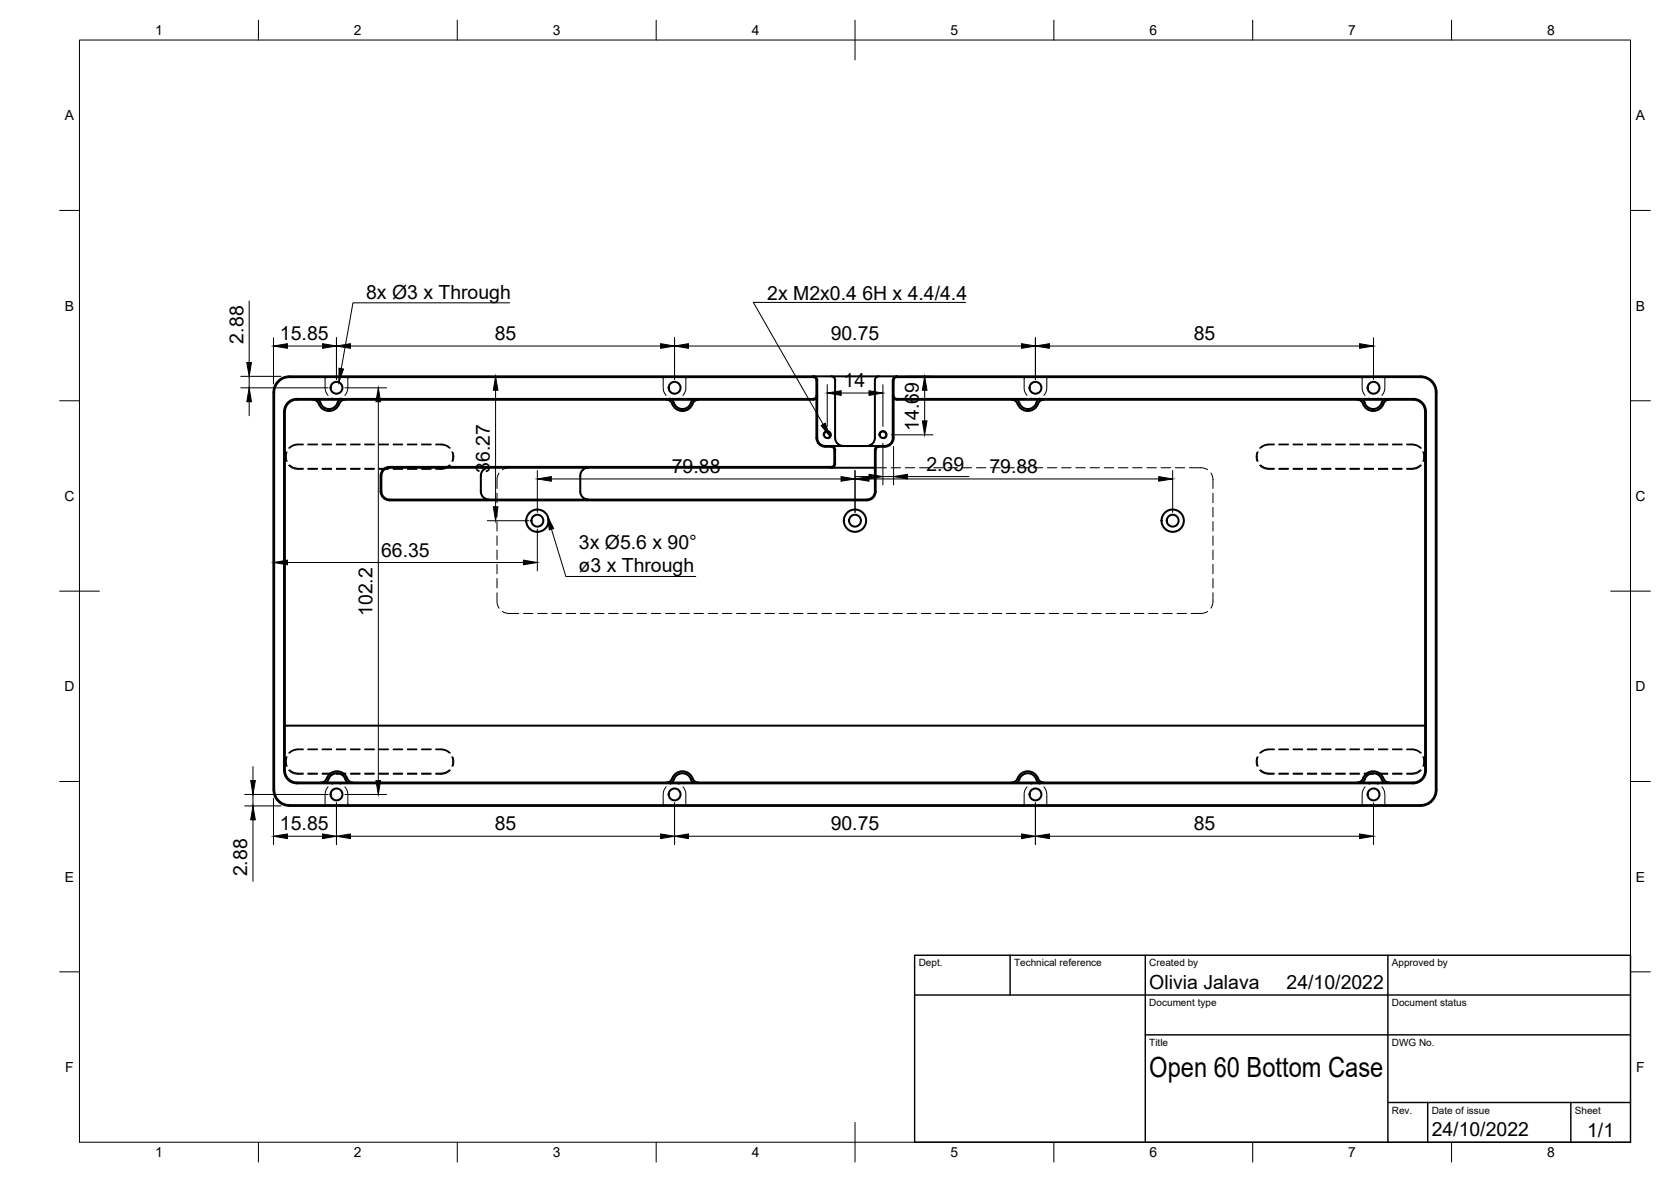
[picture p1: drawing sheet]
<svg xmlns="http://www.w3.org/2000/svg" width="420mm" height="297mm" viewBox="0 0 420 297" stroke-linecap="round" stroke-linejoin="round" font-family="sans-serif">
<!-- layer: Hidden -->
<g fill="none" stroke="#000" stroke-width=".25">
<path d="M81.3 94.6l.4 .3 .1 3 .7 1.5M87.9 94.6l-.4 .3-.1 3-.7 1.5M166.2 94.6l.5 .3 .1 3 .7 1.5M173 94.6l-.5 .3-.1 3-.7 1.5M257 94.6l.5 .3v3l.7 1.5M263.7 94.6l-.5 .3v3l-.7 1.5M342 94.6l.5 .3v3l.7 1.5M348.7 94.6l-.5 .3v3l-.7 1.5M71.9 114.7v.1M71.9 113.6l-.2 1.2 .2 1.1M72.2 115.9l-.3-.9 .2-1.4-.2 1.4 .3 .9M72.6 116.9l.8 .7a5.1 5.1 0 0 0 2.8 .3"/>
<path d="M72.8 112.6l.7-.5a4.6 4.6 0 0 1 2.7-.3 3.8 3.8 0 0 0-3.4 .8M72.8 116.9l.7 .5a4.8 4.8 0 0 0 2.7 .3M72.8 116.8l.7 .5a4.8 4.8 0 0 0 2.7 .4M76.2 111.6a4 4 0 0 0-3.6 1M77.4 117.9h2.4M77.4 111.6h2.4M77.4 111.7h2.4M77.4 117.7h2.4M81 117.9h2.4M81 111.6h2.4M81 111.7h2.4M81 117.7h2.4"/>
<path d="M83.4 100.1l1 .2 1.3-.2M84.6 117.9h2.4M84.6 111.6h2.4M84.6 111.7h2.4M84.6 117.7h2.4M88.1 117.9h2.4M88.1 111.6h2.4M88.1 111.7h2.4M88.1 117.7h2.4M91.7 117.9h2.4M91.7 111.6h2.4M91.7 111.7h2.4"/>
<path d="M91.7 117.7h2.4M95.3 117.9h2.4M95.3 111.6h2.4M95.3 111.7h2.4M95.3 117.7h2.4M98.9 117.9h2.3M98.9 111.6h2.3M98.9 111.7h2.3M98.9 117.7h2.3M102.4 117.9h2.4M102.4 111.6h2.4M102.4 111.7h2.4"/>
<path d="M102.4 117.7h2.4M106 117.9h2.4M106 111.6h2.4M106 111.7h2.4M106 117.7h2.4M109.6 111.6a4.1 4.1 0 0 1 3.6 1M109.6 111.7h1.3M110.9 111.7l1 .2 1.1 .7-1.1-.7zM113 116.9l-.7 .5a4.6 4.6 0 0 1-2.7 .3M113 116.8l-.7 .5a4.6 4.6 0 0 1-2.7 .4M113.2 116.9l-.8 .7a5.1 5.1 0 0 1-2.8 .3M113.7 113.6l.2 .9-.2 1.4"/>
<path d="M113.7 113.5l.2 1-.2 1.4M113.9 113.6l.2 1.2-.2 1.1M113.9 114.7v.1M125.5 118.9l-.2 .3a6 6 0 0 0-.3 3.6M128 117.5l-1 .2-.7 .4M168.4 100.1l1 .2 1.4-.2M220 117.5h2.9M224.1 117.5h2.3M227.6 117.5h2.4M231.2 117.5h2.4M234.8 117.5h2.4M238.4 117.5h2.3"/>
<path d="M241.9 117.5h2.4M245.5 117.5h2.4M249.1 117.5h2.4M252.6 117.5h2.4M256.2 117.5h2.4M259.2 100.1l.9 .2 1.4-.2M259.8 117.5h2.4M263.4 117.5h2.3M266.9 117.5h2.4M270.5 117.5h2.4M274.1 117.5h2.4M277.6 117.5h2.4"/>
<path d="M281.2 117.5h2.4M284.8 117.5h2.4M288.4 117.5h2.3M291.9 117.5h2.4M295.5 117.5h2.4M299.1 117.5l3.4 .1 1.1 .5M304.5 118.9l.2 .3a6 6 0 0 1 .3 3.6M316.1 114.7v.1M316.1 113.6l-.3 1.2 .3 1.1M316.3 115.9l-.2-.9 .2-1.4-.2 .9 .2 1.4M316.7 116.9l.9 .7a5.1 5.1 0 0 0 2.8 .3M317 116.9l.6 .5a4.6 4.6 0 0 0 2.8 .3"/>
<path d="M317 116.8l.6 .5a4.6 4.6 0 0 0 2.8 .4M319 111.8l-.9 .1-1.1 .7M319 111.7l-.9 .2-1.1 .7M319 111.7h1.4M320.4 111.6a4.1 4.1 0 0 0-3.7 1M321.6 117.9h2.4M321.6 111.6h2.4M321.6 111.7h2.4M321.6 117.7h2.4M325.1 117.9h2.4M325.1 111.6h2.4M325.1 111.7h2.4"/>
<path d="M325.1 117.7h2.4M328.7 117.9h2.4M328.7 111.6h2.4M328.7 111.7h2.4M328.7 117.7h2.4M332.3 117.9h2.4M332.3 111.6h2.4M332.3 111.7h2.4M332.3 117.7h2.4M335.9 117.9h2.3M335.9 111.6h2.3M335.9 111.7h2.3"/>
<path d="M335.9 117.7h2.3M339.4 117.9h2.4M339.4 111.6h2.4M339.4 111.7h2.4M339.4 117.7h2.4M343 117.9h2.4M343 111.6h2.4M343 111.7h2.4M343 117.7h2.4M344.2 100.1l.9 .2 1.4-.2M346.6 117.9h2.4M346.6 111.6h2.4"/>
<path d="M346.6 111.7h2.4M346.6 117.7h2.4M350.1 117.9h2.4M350.1 111.6h2.4M350.1 111.7h2.4M350.1 117.7h2.4M353.7 111.6a4.1 4.1 0 0 1 3.7 1M353.7 111.8a3.5 3.5 0 0 1 3.4 .8l-.6-.5a4.8 4.8 0 0 0-2.8-.3zM357.1 116.9l-.6 .5a4.8 4.8 0 0 1-2.8 .3M357.1 116.8l-.6 .5a4.8 4.8 0 0 1-2.8 .4M357.4 116.9l-.9 .7a5.1 5.1 0 0 1-2.8 .3M357.8 113.6l.2 .9-.2 1.4"/>
<path d="M357.8 113.5l.2 1-.2 1.4M358 113.6l.2 1.2-.2 1.1M358.1 114.7v.1M125 123.9v2.4M125 127.5v2.4M125 131.1v2.4M125 134.7v2.3M125 138.2v2.4M305 123.9v2.4M305 127.5v2.4M305 131.1v2.4M305 134.7v2.3"/>
<path d="M305 138.2v2.4M125 149a6.1 6.1 0 0 0 .3 3.5l.2 .3M125 141.8v2.4M125 145.4v2.4M126.3 153.7l1.2 .4 3 .1M131.6 154.2h2.4M135.2 154.2h2.4M138.8 154.2h2.4M142.3 154.2h2.4M145.9 154.2h2.4M149.5 154.2h2.4M153.1 154.2h2.3"/>
<path d="M156.6 154.2h2.4M160.2 154.2h2.4M163.8 154.2h2.4M167.3 154.2h2.4M170.9 154.2h2.4M174.5 154.2h2.4M178.1 154.2h2.3M181.6 154.2h2.4M185.2 154.2h2.4M188.8 154.2h2.4M192.4 154.2h2.3M195.9 154.2h2.4"/>
<path d="M199.5 154.2h2.4M203.1 154.2h2.3M206.7 154.2h2.3M210.2 154.2h2.4M213.8 154.2h2.4M217.4 154.2h2.4M220.9 154.2h2.4M224.5 154.2h2.4M228.1 154.2h2.4M231.6 154.2h2.4M235.2 154.2h2.4M238.8 154.2h2.4"/>
<path d="M242.4 154.2h2.4M245.9 154.2h2.4M249.5 154.2h2.4M253.1 154.2h2.4M256.6 154.2h2.4M260.2 154.2h2.4M263.8 154.2h2.4M267.4 154.2h2.3M270.9 154.2h2.4M274.5 154.2h2.4M278.1 154.2h2.4M281.7 154.2h2.3"/>
<path d="M285.2 154.2h2.4M288.8 154.2h2.4M292.4 154.2h2.3M296 154.2h2.3M303.6 153.7l-1.1 .4-3 .1M305 149a6.1 6.1 0 0 1-.3 3.5l-.2 .3M305 141.8v2.4M305 145.4v2.4M71.9 191.3v.1M71.9 190.2l-.2 1.2 .2 1.2M72.2 192.5l-.3-.9 .2-1.4-.2 1.4 .3 .9M72.6 193.6l.8 .6a5.1 5.1 0 0 0 2.8 .4"/>
<path d="M72.8 189.2l.7-.5a4.6 4.6 0 0 1 2.7-.3 3.8 3.8 0 0 0-3.4 .9M76.2 188.2a4 4 0 0 0-3.6 1M76.2 194.3a4 4 0 0 1-3.4-.8l.7 .5a4.8 4.8 0 0 0 2.7 .4M77.4 194.6h2.4M77.4 194.4h2.4M77.4 188.2h2.4M77.4 188.4h2.4M77.4 194.3h2.4M81 194.6h2.4M81 194.4h2.4M81 188.2h2.4M81 188.4h2.4"/>
<path d="M81 194.3h2.4M82.5 197.7l-.7 1.5-.1 3-.4 .3M83.4 197l1-.2 1.4 .2M84.6 194.6h2.4M84.6 194.4h2.4M84.6 188.2h2.4M84.6 188.4h2.4M84.6 194.3h2.4M86.7 197.7l.7 1.5 .1 3 .4 .3M88.1 194.6h2.4M88.1 194.4h2.4M88.1 188.2h2.4"/>
<path d="M88.1 188.4h2.4M88.1 194.3h2.4M91.7 194.6h2.4M91.7 194.4h2.4M91.7 188.2h2.4M91.7 188.4h2.4M91.7 194.3h2.4M95.3 194.6h2.4M95.3 194.4h2.4M95.3 188.2h2.4M95.3 188.4h2.4M95.3 194.3h2.4"/>
<path d="M98.9 194.6h2.3M98.9 194.4h2.3M98.9 188.2h2.3M98.9 188.4h2.3M98.9 194.3h2.3M102.4 194.6h2.4M102.4 194.4h2.4M102.4 188.2h2.4M102.4 188.4h2.4M102.4 194.3h2.4M106 194.6h2.4M106 194.4h2.4"/>
<path d="M106 188.2h2.4M106 188.4h2.4M106 194.3h2.4M109.6 188.2a4.1 4.1 0 0 1 3.6 1M109.6 194.3a4 4 0 0 0 3.4-.8l-.7 .5a4.6 4.6 0 0 1-2.7 .4M109.6 188.4h1.3M110.9 188.4l1 .1 1.1 .7-1.1-.6zM113.2 193.6l-.8 .6a5.1 5.1 0 0 1-2.8 .4M113.7 190.2l.2 .9-.2 1.4M113.9 190.3l.2 1.1-.2 1.2M113.9 191.3v.1M167.5 197.7l-.7 1.5-.1 3-.5 .3"/>
<path d="M168.4 197l1-.2 1.4 .2M171.7 197.7l.7 1.5 .1 3 .5 .3M258.3 197.7l-.8 1.5v3l-.5 .3M259.2 197l.9-.2 1.4 .2M262.5 197.7l.7 1.5v3l.5 .3M316.1 191.3v.1M316.1 190.2l-.3 1.2 .3 1.2M316.3 192.5l-.2-.9 .2-1.4-.2 .9 .2 1.4M316.7 193.6l.9 .6a5.1 5.1 0 0 0 2.8 .4M319 188.4l-.9 .2-1.1 .7M319 188.4l-.9 .1-1.1 .7M319 188.4h1.4"/>
<path d="M320.4 188.2a4.1 4.1 0 0 0-3.7 1M320.4 194.3a4 4 0 0 1-3.4-.8l.6 .5a4.6 4.6 0 0 0 2.8 .4M321.6 194.6h2.4M321.6 194.4h2.4M321.6 188.2h2.4M321.6 188.4h2.4M321.6 194.3h2.4M325.1 194.6h2.4M325.1 194.4h2.4M325.1 188.2h2.4M325.1 188.4h2.4M325.1 194.3h2.4"/>
<path d="M328.7 194.6h2.4M328.7 194.4h2.4M328.7 188.2h2.4M328.7 188.4h2.4M328.7 194.3h2.4M332.3 194.6h2.4M332.3 194.4h2.4M332.3 188.2h2.4M332.3 188.4h2.4M332.3 194.3h2.4M335.9 194.6h2.3M335.9 194.4h2.3"/>
<path d="M335.9 188.2h2.3M335.9 188.4h2.3M335.9 194.3h2.3M339.4 194.6h2.4M339.4 194.4h2.4M339.4 188.2h2.4M339.4 188.4h2.4M339.4 194.3h2.4M343 194.6h2.4M343 194.4h2.4M343 188.2h2.4M343 188.4h2.4"/>
<path d="M343 194.3h2.4M343.3 197.7l-.8 1.5v3l-.5 .3M344.2 197l.9-.2 1.4 .2M346.6 194.6h2.4M346.6 194.4h2.4M346.6 188.2h2.4M346.6 188.4h2.4M346.6 194.3h2.4M347.5 197.7l.7 1.5v3l.5 .3M350.1 194.6h2.4M350.1 194.4h2.4M350.1 188.2h2.4"/>
<path d="M350.1 188.4h2.4M350.1 194.3h2.4M353.7 188.2a4.1 4.1 0 0 1 3.7 1M353.7 194.3a4.1 4.1 0 0 0 3.4-.8l-.6 .5a4.8 4.8 0 0 1-2.8 .4M353.7 188.4h1.3M355 188.4l1 .1 1.1 .7-.6-.4zM357.4 193.6l-.9 .6a5.1 5.1 0 0 1-2.8 .4M357.8 190.2l.2 .9-.2 1.4M358 190.3l.2 1.1-.2 1.2M358.1 191.3v.1"/>
</g>
<!-- layer: Visible -->
<g fill="none" stroke="#000" stroke-width=".51">
<path d="M69.9 95.7a4 4 0 0 1 2.9-1.1h284.4a4 4 0 0 1 4 4v99.9a4 4 0 0 1-4 4h-284.4a4 4 0 0 1-4.1-4l.1-99.9a4 4 0 0 1 1.1-2.9zM204.5 94.6a1.01 1.01 0 0 1 1 1v14.5a2.04 2.04 0 0 0 2 2h15a2 2 0 0 0 2-2v-14.5a1.04 1.04 0 0 1 1-1M205.5 99.4a1.04 1.04 0 0 1-1 1.1l-129.9-.1a2.99 2.99 0 0 0-3 3M209 94.6a1.01 1.01 0 0 1 1 1M210 95.6v14.5M221 94.6a1.01 1.01 0 0 0-1 1v14.5a2 2 0 0 1-2 2M224.5 99.4a1.01 1.01 0 0 0 1 1l129.8 .1a2.95 2.95 0 0 1 3 2.9v90.3a2.99 2.99 0 0 1-3 2.9h-280.7a2.99 2.99 0 0 1-3-2.9M224.7 95.6v3.8M224.7 95.6a.79 .79 0 0 1 .8-.8h131.7a3.8 3.8 0 0 1 3.8 3.8v99.9a3.8 3.8 0 0 1-3.8 3.8h-284.4a3.8 3.8 0 0 1-3.9-3.8l.1-99.9a3.8 3.8 0 0 1 3.7-3.8h131.8a.79 .79 0 0 1 .8 .8v3.8a.79 .79 0 0 1-.8 .8l-129.9 .1a3.2 3.2 0 0 0-3.2 3.1v90.3a3.2 3.2 0 0 0 3.2 3.2h280.7a3.2 3.2 0 0 0 3.2-3.2v-90.3a3.2 3.2 0 0 0-3.2-3.2l-129.8 .1a.83 .83 0 0 1-.8-.9M71.6 103.4v90.3M78.7 100.4l.7 .2 .5 .5a2.85 2.85 0 0 0 2.8 2.2 2.85 2.85 0 0 0 2.8-2.2l.5-.5 .7-.2M80 100.4l.2 .2a3.1 3.1 0 0 0 2.5 2.2 2.51 2.51 0 0 0 2.4-2l.3-.4"/>
<path d="M95.7 119.5v4M95.9 119.5v4M97.9 117.3h111.1M97.9 117.5h122.1M97.9 117.5a2 2 0 0 0-2 2M97.9 117.3a2.19 2.19 0 0 0-2.2 2.2M120.9 119.5v4a2 2 0 0 0 2 2M122.9 117.5a2 2 0 0 0-2 2M145.9 119.5v4a2 2 0 0 0 2 2M147.9 117.5a2 2 0 0 0-2 2M167.6 100.4l.7 .2 .7 .8M168.9 100.4l.2 .2a3.1 3.1 0 0 0 2.5 2.2 2.51 2.51 0 0 0 2.3-2l.4-.4"/>
<path d="M175.6 100.4l-.7 .2-.6 .5a2.8 2.8 0 0 1-2.5 2.2 2.8 2.8 0 0 1-2.8-1.9M205.3 100.1v10a2.19 2.19 0 0 0 2.2 2.2h1.5M209 112.3a.79 .79 0 0 1 .8 .8v3.4a.79 .79 0 0 1-.8 .8M209 112.1a1.01 1.01 0 0 1 1 1M210 113.1v3.5M210 116.5a1.01 1.01 0 0 1-1 1M210 110.1a2 2 0 0 0 2 2M221 112.1a1.01 1.01 0 0 0-1 1v10.4a2 2 0 0 1-2 2h-120.1M221 112.3a.79 .79 0 0 0-.8 .8v10.4a2.19 2.19 0 0 1-2.2 2.2h-120.1M224.7 100.1v10a2.19 2.19 0 0 1-2.2 2.2h-1.5M254.4 100.4l.7 .2 .6 .5a2.81 2.81 0 0 0 2.5 2.2 2.81 2.81 0 0 0 2.8-1.9M255.7 100.4l.2 .2a3.1 3.1 0 0 0 2.5 2.2 2.51 2.51 0 0 0 2.4-2l.3-.4"/>
<path d="M262.4 100.4l-1 .4-.4 .6M341.3 100.4l.7 .2 .5 .5a2.84 2.84 0 0 0 2.8 2.2 2.84 2.84 0 0 0 2.7-2.2l.6-.5 .7-.2M342.6 100.4l.2 .2a3 3 0 0 0 2.5 2.2l1.3-.4 .8-1.1M348 100.4l-.6 .9M95.7 123.5a2.19 2.19 0 0 0 2.2 2.2M95.9 123.5a2 2 0 0 0 2 2M71.6 182.4h286.7M82 196.7l.2-.2a3.1 3.1 0 0 1 2.5-2.2 2.52 2.52 0 0 1 2.4 2l.3 .4M82.1 195.7l-.7 .8-.7 .1M82.1 195.6a2.74 2.74 0 0 1 2.6-1.8 2.74 2.74 0 0 1 2.6 1.8M87.3 195.7l.4 .6 1 .3M168.9 196.7l.2-.2a3.1 3.1 0 0 1 2.5-2.2 2.47 2.47 0 0 1 2.3 2l.3 .4"/>
<path d="M169 195.7l-.7 .8-.7 .1M169 195.6a2.74 2.74 0 0 1 2.6-1.8 2.74 2.74 0 0 1 2.6 1.8M174.2 195.7l.4 .6 1 .3M255.8 195.7l-.7 .8-.7 .1M255.9 195.6a2.74 2.74 0 0 1 2.5-1.8 2.74 2.74 0 0 1 2.6 1.8M256.3 195.8a2.33 2.33 0 0 1 2.4-1.5 2.33 2.33 0 0 1 2.1 2l.3 .4M256.3 195.8l-.5 .9M261 195.7l.4 .6 1 .3M342.6 196.7l.2-.2a3.1 3.1 0 0 1 2.5-2.2 2.52 2.52 0 0 1 2.3 2l.4 .4M342.7 195.7l-.7 .8-.7 .1M342.7 195.6a2.74 2.74 0 0 1 2.6-1.8 2.74 2.74 0 0 1 2.6 1.8M347.9 195.7l.4 .6 1 .3"/>
<circle cx="84.6" cy="97.4" r="1.49"/>
<circle cx="169.6" cy="97.4" r="1.49"/>
<circle cx="260.4" cy="97.4" r="1.49"/>
<circle cx="345.4" cy="97.4" r="1.49"/>
<circle cx="208" cy="109.3" r=".81"/>
<circle cx="222" cy="109.3" r=".81"/>
<circle cx="135.1" cy="130.8" r="1.49"/>
<circle cx="135.1" cy="130.8" r="2.8"/>
<circle cx="215" cy="130.8" r="1.49"/>
<circle cx="215" cy="130.8" r="2.8"/>
<circle cx="294.9" cy="130.8" r="1.49"/>
<circle cx="294.9" cy="130.8" r="2.8"/>
<circle cx="84.6" cy="199.6" r="1.49"/>
<circle cx="169.6" cy="199.6" r="1.49"/>
<circle cx="260.4" cy="199.6" r="1.49"/>
<circle cx="345.4" cy="199.6" r="1.49"/>
</g>
<!-- layer: Visible Narrow -->
<path d="M207 109.4a1.03 1.03 0 0 1 .8-1.2 1.03 1.03 0 0 1 1.2 .9 1.03 1.03 0 0 1-.8 1.2M221 109.4a1.03 1.03 0 0 1 .8-1.2 1.03 1.03 0 0 1 1.2 .9 1.03 1.03 0 0 1-.8 1.2" fill="none" stroke="#000" stroke-width=".25"/>
<!-- layer: Border -->
<g fill="none" stroke="#000" stroke-width=".25">
<path d="M20 10.1h390v276.9h-390zM65 5.1v5M115 5.1v5M165 5.1v5M215 5.1v10M265 5.1v5M315 5.1v5M365 5.1v5M15 52.9h5M410 52.9h5M15 100.7h5M410 100.7h5"/>
<path d="M15 148.6h10M405 148.6h10M15 196.4h5M410 196.4h5M15 244.2h5M410 244.2h5M65 287v5M115 287v5M165 287v5M215 282.1v9.9M265 287v5M315 287v5"/>
<path d="M365 287v5"/>
</g>
<!-- layer: TitleBlock -->
<path d="M230 240.1h180v46.9h-180zM230 250h180M254 240.1v9.9M288 240.1v46.9M349 240.1v46.9M288 260.1h122M349 277.1h61M359 277.1v9.9M395 277.1v9.9" fill="none" stroke="#000" stroke-width=".36"/>
<!-- layer: Annotations -->
<path d="M85.2 92.5l1.2 .2-1.2 3.4zM206.5 106.9l1-.6 1.2 3.4zM137.6 129.7l1.6 3.1-1.1 .4z" fill="#000" stroke="#000" stroke-width=".25"/>
<path d="M128.1 76.1h-39.3l-3 16.5M242.8 76h-53.4l17.6 30.6M138.7 133l3.6 11.9h32.6" fill="none" stroke="#000" stroke-width=".25"/>
<!-- layer: Dimensions -->
<g fill="none" stroke="#000" stroke-width=".25">
<path d="M62.7 75.6v15.5M60.5 97.5h22M60.5 94.6h10.2M62.7 94.6v2.9M68.8 84.9v11.6M72.3 87h8.8M84.6 84.9v10.5M86.7 97.5h10.5M88.1 87h78M122.5 94.6h.3M124.6 98.1v29.2M169.6 84.9v10.5"/>
<path d="M173.1 87h83.8M208 96.7v10.5M211.5 98.8h7M222 96.7v10.5M227.6 94.6h7M232.5 98.1v7.7M260.3 84.9v10.5M263.9 87h78M345.4 84.9v10.5M62.7 101v3.5M95.1 101v95.2M135.1 118.2v10.6"/>
<path d="M215 118.2v10.6M215 119.8h3.5M222 111.4v10.5M222 119.8h2.7M224.1 109.3h10.5M224.7 112.2v9.7M228.2 119.8h15.4M294.9 118.2v10.6M122.5 130.9h10.5M135.1 133v10.5M138.6 120.4h72.9M218.5 120.4h72.9"/>
<path d="M68.8 141.4v2.1M72.3 141.4h59.3M61.5 199.7h21M63.6 192.6v3.6M63.6 199.7v2.8M86.7 199.7h10.5M61.5 202.5h9.2M63.6 206v15.5M68.8 200.6v11.6M72.3 210.1h8.8M84.6 201.7v10.5M88.1 210.1h78"/>
<path d="M169.6 201.7v10.5M173.1 210.1h83.8M260.3 201.7v10.5M263.9 210.1h78M345.4 201.7v10.5"/>
</g>
<g fill="#000" stroke="#000" stroke-width=".25">
<path d="M62.1 91.1h1.1l-.5 3.5zM68.8 87l3.5-.6v1.1zM81.1 86.4l3.5 .6-3.5 .5zM84.6 87l3.5-.6v1.1zM124.6 94.6l.6 3.5h-1.2zM166.1 86.4l3.5 .6-3.5 .5zM169.6 87l3.5-.6v1.1zM208 98.8l3.5-.6v1.2zM218.5 98.2l3.5 .6-3.5 .6zM232.5 94.6l.6 3.5h-1.2zM256.9 86.4l3.4 .6-3.4 .5zM260.3 87l3.6-.6v1.1z"/>
<path d="M341.9 86.4l3.5 .6-3.5 .5zM62.7 97.5l.5 3.5h-1.1zM95.1 97.5l.6 3.5h-1.2zM135.1 120.4l3.5-.6v1.1zM211.5 119.8l3.5 .6-3.5 .5zM215 120.4l3.5-.6v1.1zM218.5 119.2l3.5 .6-3.5 .6zM224.7 119.8l3.5-.6v1.2zM231.9 105.8h1.2l-.6 3.5zM291.4 119.8l3.5 .6-3.5 .5zM124 127.3h1.2l-.6 3.6zM68.8 141.4l3.5-.6v1.1z"/>
<path d="M131.6 140.8l3.5 .6-3.5 .5zM63 196.2h1.2l-.6 3.5zM94.5 196.2h1.2l-.6 3.5zM63.6 202.5l.6 3.5h-1.2zM68.8 210.1l3.5-.5v1.1zM81.1 209.6l3.5 .5-3.5 .6zM84.6 210.1l3.5-.5v1.1zM166.1 209.6l3.5 .5-3.5 .6zM169.6 210.1l3.5-.5v1.1zM256.9 209.6l3.4 .5-3.4 .6zM260.3 210.1l3.6-.5v1.1zM341.9 209.6l3.5 .5-3.5 .6z"/>
</g>
<text font-size="7" x="289" y="270.6">Open 60 Bottom Case</text>
<g font-size="4.9">
<text x="92.1" y="75.1">8x Ø3 x Through</text>
<text x="192.9" y="75.3">2x M2x0.4</text>
<text x="216.8" y="75.3">6H x 4.4/4.4</text>
<text x="61.2" y="86.3" transform="rotate(-90 61.2 86.3)">2.88</text>
<text x="70.4" y="85.5">15.85</text>
<text x="124.4" y="85.5">85</text>
<text x="208.9" y="85.5">90.75</text>
<text x="300.1" y="85.5">85</text>
<text x="212.1" y="97.4">14</text>
<text x="231" y="108.2" transform="rotate(-90 231 108.2)">14.69</text>
<text x="123.1" y="118.8" transform="rotate(-90 123.1 118.8)">36.27</text>
<text x="168.9" y="118.9">79.88</text>
<text x="232.9" y="118.3">2.69</text>
<text x="248.8" y="118.9">79.88</text>
<text x="145.6" y="138">3x Ø5.6 x 90°</text>
<text x="95.8" y="139.9">66.35</text>
<text x="145.5" y="143.8">ø3 x Through</text>
<text x="93.7" y="154.8" transform="rotate(-90 93.7 154.8)">102.2</text>
<text x="70.4" y="208.7">15.85</text>
<text x="124.4" y="208.7">85</text>
<text x="208.9" y="208.7">90.75</text>
<text x="300.1" y="208.7">85</text>
<text x="62.1" y="220.2" transform="rotate(-90 62.1 220.2)">2.88</text>
<text x="289" y="248.5">Olivia Jalava</text>
<text x="323.5" y="248.5">24/10/2022</text>
<text x="360" y="285.5">24/10/2022</text>
<text x="399.1" y="285.7">1/1</text>
</g>
<g font-size="3.5">
<text x="39" y="8.8">1</text>
<text x="89" y="8.8">2</text>
<text x="139" y="8.8">3</text>
<text x="189" y="8.8">4</text>
<text x="239" y="8.8">5</text>
<text x="289" y="8.8">6</text>
<text x="339" y="8.8">7</text>
<text x="389" y="8.8">8</text>
<text x="16.3" y="30.2">A</text>
<text x="411.3" y="30.2">A</text>
<text x="16.3" y="78">B</text>
<text x="411.3" y="78">B</text>
<text x="16.2" y="125.9">C</text>
<text x="411.2" y="125.9">C</text>
<text x="16.2" y="173.7">D</text>
<text x="411.2" y="173.7">D</text>
<text x="16.3" y="221.6">E</text>
<text x="411.3" y="221.6">E</text>
<text x="16.4" y="269.4">F</text>
<text x="411.4" y="269.4">F</text>
<text x="39" y="290.8">1</text>
<text x="89" y="290.8">2</text>
<text x="139" y="290.8">3</text>
<text x="189" y="290.8">4</text>
<text x="239" y="290.8">5</text>
<text x="289" y="290.8">6</text>
<text x="339" y="290.8">7</text>
<text x="389" y="290.8">8</text>
</g>
<g font-size="2.5">
<text x="231" y="242.9">Dept.</text>
<text x="255" y="242.9">Technical reference</text>
<text x="289" y="242.9">Created by</text>
<text x="350" y="242.9">Approved by</text>
<text x="289" y="252.8">Document type</text>
<text x="350" y="252.8">Document status</text>
<text x="289" y="262.9">Title</text>
<text x="350" y="262.9">DWG No.</text>
<text x="350" y="279.9">Rev.</text>
<text x="360" y="279.9">Date of issue</text>
<text x="396" y="279.9">Sheet</text>
</g>
</svg>
